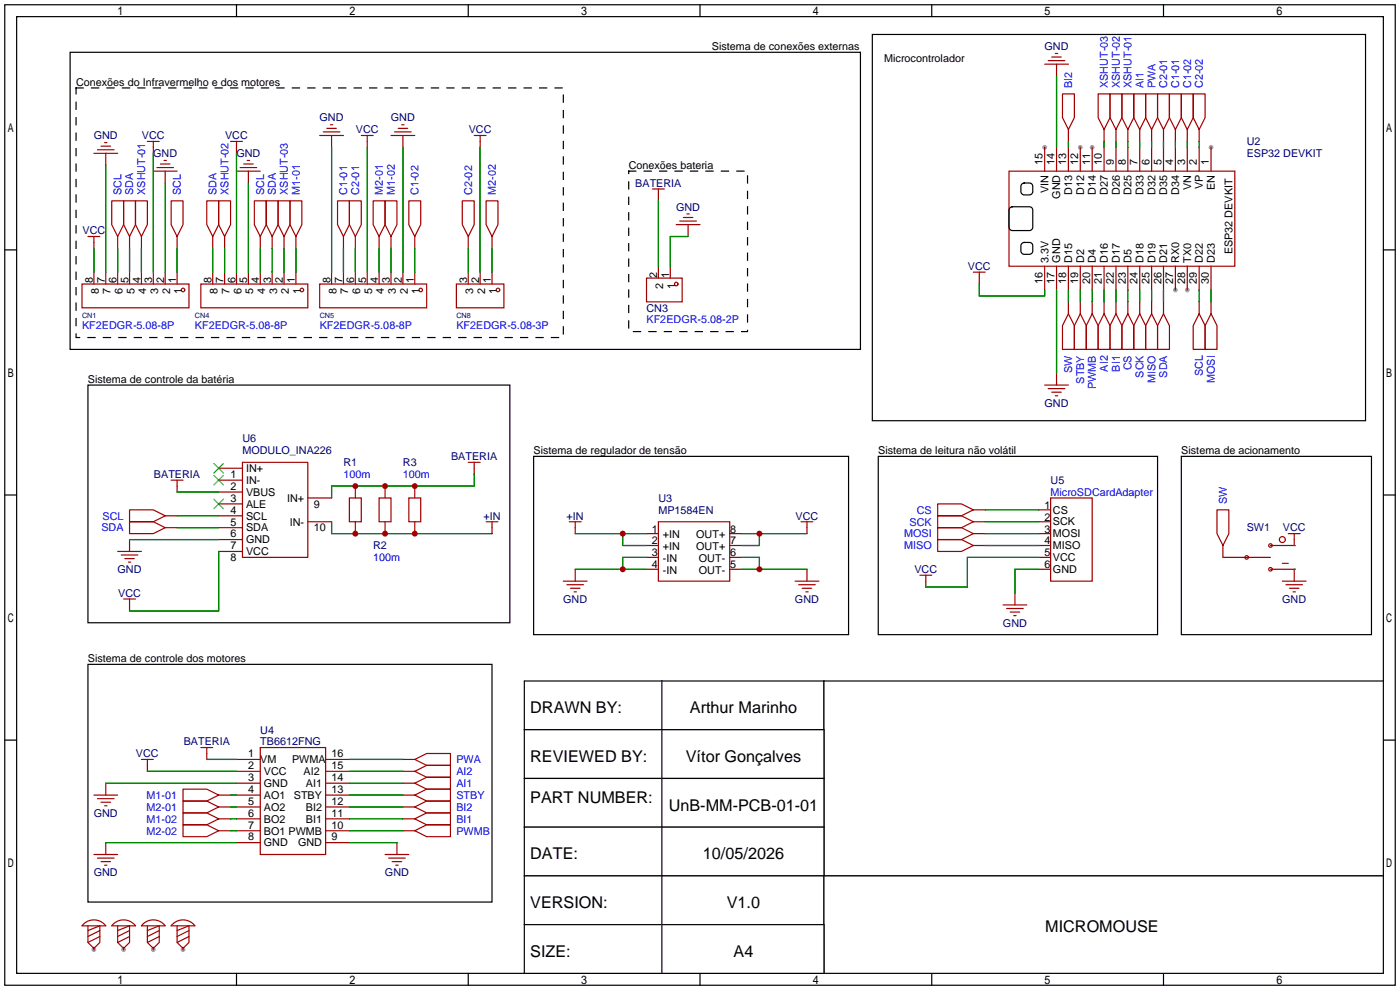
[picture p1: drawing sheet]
<svg xmlns="http://www.w3.org/2000/svg" width="299mm" height="212mm" viewBox="0 0 299 212" stroke-linecap="round" stroke-linejoin="round" font-family="sans-serif">
<g fill="#999">
<circle cx="258.8" cy="31.5" r=".51"/>
<circle cx="233.4" cy="31.5" r=".51"/>
<circle cx="230.9" cy="31.5" r=".51"/>
<circle cx="223.3" cy="31.5" r=".51"/>
<circle cx="251.2" cy="62" r=".51"/>
<circle cx="253.7" cy="62" r=".51"/>
<circle cx="20.1" cy="202.9" r=".51"/>
<circle cx="26.4" cy="202.9" r=".51"/>
<circle cx="32.8" cy="202.9" r=".51"/>
<circle cx="39.1" cy="202.9" r=".51"/>
</g>
<g fill="none" stroke="#000" stroke-width=".25">
<path d="M1 1h297.2v209.6h-297.2zM3.6 3.6h292.1v204.4h-292.1zM50.5 1v2.6M100.1 1v2.6M149.6 1v2.6M199.1 1v2.6M248.7 1v2.6M1 53.4h2.6M295.7 53.4h2.5M1 105.8h2.6M295.7 105.8h2.5M1 158.2h2.6"/>
<path d="M295.7 158.2h2.5M50.5 208v2.6M100.1 208v2.6M149.6 208v2.6M199.1 208v2.6M248.7 208v2.6"/>
</g>
<path d="M112.1 145.5h29.4v10.5h-29.4z" fill="#fff"/>
<path d="M112.1 145.5h29.4v10.5h-29.4z" fill="none" stroke="#000" stroke-width=".25"/>
<path d="M141.5 145.5h34.6v10.5h-34.6z" fill="#fff"/>
<path d="M141.5 145.5h34.6v10.5h-34.6z" fill="none" stroke="#000" stroke-width=".25"/>
<path d="M176.1 145.5h119.6v41.7h-119.6z" fill="#fff"/>
<path d="M176.1 145.5h119.6v41.7h-119.6z" fill="none" stroke="#000" stroke-width=".25"/>
<path d="M112.1 156h29.4v10.4h-29.4z" fill="#fff"/>
<path d="M112.1 156h29.4v10.4h-29.4z" fill="none" stroke="#000" stroke-width=".25"/>
<path d="M141.5 156h34.6v10.4h-34.6z" fill="#fff"/>
<path d="M141.5 156h34.6v10.4h-34.6z" fill="none" stroke="#000" stroke-width=".25"/>
<path d="M112.1 166.4h29.4v10.4h-29.4z" fill="#fff"/>
<path d="M112.1 166.4h29.4v10.4h-29.4z" fill="none" stroke="#000" stroke-width=".25"/>
<path d="M141.5 166.4h34.6v10.4h-34.6z" fill="#fff"/>
<path d="M141.5 166.4h34.6v10.4h-34.6z" fill="none" stroke="#000" stroke-width=".25"/>
<path d="M112.1 176.8h29.4v10.4h-29.4z" fill="#fff"/>
<path d="M112.1 176.8h29.4v10.4h-29.4z" fill="none" stroke="#000" stroke-width=".25"/>
<path d="M141.5 176.8h34.6v10.4h-34.6z" fill="#fff"/>
<path d="M141.5 176.8h34.6v10.4h-34.6z" fill="none" stroke="#000" stroke-width=".25"/>
<path d="M112.1 187.2h29.4v10.4h-29.4z" fill="#fff"/>
<path d="M112.1 187.2h29.4v10.4h-29.4z" fill="none" stroke="#000" stroke-width=".25"/>
<path d="M141.5 187.2h34.6v10.4h-34.6z" fill="#fff"/>
<path d="M141.5 187.2h34.6v10.4h-34.6z" fill="none" stroke="#000" stroke-width=".25"/>
<path d="M176.1 187.2h119.6v20.8h-119.6z" fill="#fff"/>
<path d="M176.1 187.2h119.6v20.8h-119.6z" fill="none" stroke="#000" stroke-width=".25"/>
<path d="M112.1 197.6h29.4v10.4h-29.4z" fill="#fff"/>
<path d="M112.1 197.6h29.4v10.4h-29.4z" fill="none" stroke="#000" stroke-width=".25"/>
<path d="M141.5 197.6h34.6v10.4h-34.6z" fill="#fff"/>
<path d="M15 11.2h168.9v63.5h-168.9zM186.4 7.4h105.4v82.5h-105.4zM218.4 39.3a2.16 2.16 0 0 1 1.9-.1l.2 .1a2.25 2.25 0 0 1 .2 1.9l-.2 .3a2.13 2.13 0 0 1-1.9 .1l-.2-.2a2.13 2.13 0 0 1-.1-1.9zM215.9 44.4l.4-.2h3.7a.7 .7 0 0 1 .7 .7v3.7a.75 .75 0 0 1-.7 .7h-3.7a.75 .75 0 0 1-.7-.7v-3.7zM218.4 52a2.16 2.16 0 0 1 1.9-.1l.2 .1a2.25 2.25 0 0 1 .2 1.9l-.2 .3a2.13 2.13 0 0 1-1.9 .1l-.2-.2a2.13 2.13 0 0 1-.1-1.9zM18.8 82.3h90.2v50.8h-90.2zM114 97.5h67.4v38.1h-67.4zM187.7 97.5h59.7v38.1h-59.7zM252.5 97.5h40.6v38.1h-40.6zM18.8 142h86.4v50.8h-86.4zM141.5 197.6h34.6v10.4h-34.6z" fill="none" stroke="#000" stroke-width=".25"/>
<g fill="none" stroke="#a10000" stroke-width=".25">
<path d="M223.3 13.7h5M224 13h3.6M224.8 12.2h2M225.6 11.4h.5M225.8 13.7v2.6M20.1 32.8h5M20.8 32h3.6M21.6 31.2h2M22.4 30.5h.5M22.6 32.8v2.5M31.5 30.2h2.5M32.8 30.2v2.6"/>
<path d="M32.8 36.6h5M33.5 35.8h3.6M34.3 35.1h2M35.1 34.3h.5M35.3 36.6v2.5M49.3 30.2h2.5M50.5 30.2v2.6M50.5 36.6h5.1M51.3 35.8h3.6M52.1 35.1h2M52.8 34.3h.5M53.1 36.6v2.5"/>
<path d="M68.3 29h5.1M69.1 28.2h3.5M69.8 27.4h2.1M70.6 26.7h.5M70.9 29v2.5M77.2 29h2.6M78.5 29v2.5M83.6 29h5M84.3 28.2h3.6M85.1 27.4h2M85.9 26.7h.5M86.1 29v2.5"/>
<path d="M101.3 29h2.6M102.6 29v2.5M215.6 36.6h48.3v20.3h-48.3zM223.3 31.5v5.1M225.8 31.5v5.1M227.1 20.1h2.5v5l-1.3 2.6-1.2-2.6zM228.3 27.7v2.5M228.3 31.5v5.1M230.9 31.5v5.1M233.4 31.5v5.1M234.7 20.1h2.5v5l-1.2 2.6-1.3-2.6zM236 27.7v2.5"/>
<path d="M236 31.5v5.1M237.2 20.1h2.6v5l-1.3 2.6-1.3-2.6zM238.5 27.7v2.5M238.5 31.5v5.1M239.8 20.1h2.5v5l-1.3 2.6-1.2-2.6zM241 27.7v2.5M241 31.5v5.1M242.3 20.1h2.6v5l-1.3 2.6-1.3-2.6zM243.6 27.7v2.5M243.6 31.5v5.1M244.9 20.1h2.5v5l-1.3 2.6-1.2-2.6zM246.1 27.7v2.5"/>
<path d="M246.1 31.5v5.1M247.4 20.1h2.5v5l-1.2 2.6-1.3-2.6zM248.7 27.7v2.5M248.7 31.5v5.1M249.9 20.1h2.6v5l-1.3 2.6-1.3-2.6zM251.2 27.7v2.5M251.2 31.5v5.1M252.5 20.1h2.5v5l-1.3 2.6-1.2-2.6zM253.7 27.7v2.5M253.7 31.5v5.1M255 20.1h2.6v5l-1.3 2.6-1.3-2.6zM256.3 27.7v2.5"/>
<path d="M256.3 31.5v5.1M258.8 31.5v5.1M18.8 50.5h2.5M20.1 50.5v2.6M20.1 58.2v2.5M22.6 58.2v2.5M23.9 42.9h2.5v5.1l-1.3 2.5-1.2-2.5zM25.1 50.5v2.6M25.1 58.2v2.5M26.4 42.9h2.6v5.1l-1.3 2.5-1.3-2.5zM27.7 50.5v2.6M27.7 58.2v2.5"/>
<path d="M29 42.9h2.5v5.1l-1.3 2.5-1.2-2.5zM30.2 50.5v2.6M30.2 58.2v2.5M32.8 58.2v2.5M35.3 58.2v2.5M36.6 42.9h2.5v5.1l-1.3 2.5-1.2-2.5zM37.8 50.5v2.6M37.8 58.2v2.5M44.2 42.9h2.5v5.1l-1.2 2.5-1.3-2.5zM45.5 50.5v2.6M45.5 58.2v2.5M46.7 42.9h2.6v5.1l-1.3 2.5-1.3-2.5z"/>
<path d="M48 50.5v2.6M48 58.2v2.5M50.5 58.2v2.5M53.1 58.2v2.5M54.4 42.9h2.5v5.1l-1.3 2.5-1.2-2.5zM55.6 50.5v2.6M55.6 58.2v2.5M56.9 42.9h2.5v5.1l-1.2 2.5-1.3-2.5zM58.2 50.5v2.6M58.2 58.2v2.5M59.4 42.9h2.6v5.1l-1.3 2.5-1.3-2.5zM60.7 50.5v2.6"/>
<path d="M60.7 58.2v2.5M62 42.9h2.5v5.1l-1.3 2.5-1.2-2.5zM63.2 50.5v2.6M63.2 58.2v2.5M70.9 58.2v2.5M72.1 42.9h2.6v5.1l-1.3 2.5-1.3-2.5zM73.4 50.5v2.6M73.4 58.2v2.5M74.7 42.9h2.5v5.1l-1.3 2.5-1.2-2.5zM75.9 50.5v2.6M75.9 58.2v2.5M78.5 58.2v2.5"/>
<path d="M79.8 42.9h2.5v5.1l-1.3 2.5-1.2-2.5zM81 50.5v2.6M81 58.2v2.5M82.3 42.9h2.5v5.1l-1.2 2.5-1.3-2.5zM83.6 50.5v2.6M83.6 58.2v2.5M86.1 58.2v2.5M87.4 42.9h2.5v5.1l-1.3 2.5-1.2-2.5zM88.6 50.5v2.6M88.6 58.2v2.5M98.8 42.9h2.5v5.1l-1.2 2.5-1.3-2.5zM100.1 50.5v2.6"/>
<path d="M100.1 58.2v2.5M102.6 58.2v2.5M103.9 42.9h2.5v5.1l-1.2 2.5-1.3-2.5zM105.2 50.5v2.6M105.2 58.2v2.5M138.2 59.4h7.6v5.1h-7.6zM139.4 40.4h2.6M140.7 40.4v2.5M140.7 56.9v2.5M143.3 56.9v2.5M144.5 48h5.1M145.3 47.2h3.5"/>
<path d="M146 46.5h2.1M146.8 45.7h.5M147.1 48v2.5M208 58.2h2.6M209.3 58.2v2.5M223.3 56.9v5.1M225.8 56.9v5.1M228.3 56.9v5.1M230.9 56.9v5.1M233.4 56.9v5.1M236 56.9v5.1M238.5 56.9v5.1"/>
<path d="M241 56.9v5.1M243.6 56.9v5.1M246.1 56.9v5.1M248.7 56.9v5.1M251.2 56.9v5.1M253.7 56.9v5.1M256.3 56.9v5.1M258.8 56.9v5.1M17.5 60.7h22.9v5.1h-22.9zM42.9 60.7h22.9v5.1h-22.9zM68.3 60.7h22.9v5.1h-22.9zM97.5 60.7h10.2v5.1h-10.2z"/>
<path d="M225.8 79.8v2.5M228.3 67.1l1.3 2.5v5.1h-2.5v-5.1zM228.3 64.5v2.6M230.9 67.1l1.3 2.5v5.1h-2.6v-5.1zM230.9 64.5v2.6M233.4 67.1l1.3 2.5v5.1h-2.5v-5.1zM233.4 64.5v2.6M236 67.1l1.2 2.5v5.1h-2.5v-5.1zM236 64.5v2.6M238.5 67.1l1.3 2.5v5.1h-2.6v-5.1zM238.5 64.5v2.6M241 67.1l1.3 2.5v5.1h-2.5v-5.1z"/>
<path d="M241 64.5v2.6M243.6 67.1l1.3 2.5v5.1h-2.6v-5.1zM243.6 64.5v2.6M246.1 67.1l1.3 2.5v5.1h-2.5v-5.1zM246.1 64.5v2.6M248.7 67.1l1.2 2.5v5.1h-2.5v-5.1zM248.7 64.5v2.6M256.3 67.1l1.3 2.5v5.1h-2.6v-5.1zM256.3 64.5v2.6M258.8 67.1l1.3 2.5v5.1h-2.5v-5.1zM258.8 64.5v2.6M51.8 98.8h14v20.3h-14z"/>
<path d="M100.1 98.8h2.5M101.3 98.8v2.5M223.3 82.3h5M224 83.1h3.6M224.8 83.8h2M225.6 84.6h.5M25.1 117.9h5.1M25.9 118.6h3.6M26.7 119.4h2M27.7 109h5.1l2.5 1.2-2.5 1.3h-5.1zM27.7 111.5h5.1l2.5 1.3-2.5 1.2h-5.1zM27.7 115.3v2.6"/>
<path d="M35.3 110.2h2.5M35.3 112.8h2.5M36.6 102.6h2.5M37.8 102.6v2.6M46.7 100.1h5.1M46.7 102.6h5.1M46.7 105.2h5.1M46.7 107.7h5.1M46.7 110.2h5.1M46.7 112.8h5.1M46.7 115.3h5.1M46.7 117.9h5.1"/>
<path d="M65.8 111.5h5.1M65.8 106.4h5.1M74.7 106.4h2.5v5.1h-2.5zM75.9 103.9v2.5M75.9 111.5v2.5M81 106.4h2.6v5.1h-2.6zM82.3 103.9v2.5M82.3 111.5v2.5M87.4 106.4h2.5v5.1h-2.5zM88.6 103.9v2.5M88.6 111.5v2.5M103.9 111.5h2.5"/>
<path d="M105.2 111.5v2.5M121.7 111.5h2.5M122.9 111.5v2.5M138.2 114h2.5M138.2 116.6h2.5M138.2 119.1h2.5M140.7 111.5h15.3v12.7h-15.3zM156 114h2.5M156 116.6h2.5M156 119.1h2.5M171.2 111.5h2.5M172.5 111.5v2.5"/>
<path d="M200.4 107.7h5.1l2.5 1.3-2.5 1.2h-5.1zM200.4 110.2h5.1l2.5 1.3-2.5 1.3h-5.1zM200.4 112.8h5.1l2.5 1.2-2.5 1.3h-5.1zM200.4 115.3h5.1l2.5 1.3-2.5 1.3h-5.1zM208 114h2.6M208 116.6h2.6M208 109h2.6M208 111.5h2.6M222 114h2.5M222 116.6h2.5M222 119.1h2.5M222 109h2.5"/>
<path d="M222 111.5h2.5M224.5 106.4h8.9v17.8h-8.9zM260.1 109h2.5v5l-1.2 2.6-1.3-2.6zM261.4 116.6v2.5h10.1M275.3 114h2.6M276.6 114v2.6h-5.1M26.4 128h2.6M27.4 120.1h.5M27.7 128v2.6M120.4 124.2h5.1M121.2 125h3.5M121.9 125.7h2.1"/>
<path d="M122.7 126.5h.5M122.9 121.7v2.5M138.2 121.7h2.5M156 121.7h2.5M169.9 124.2h5.1M170.7 125h3.5M171.4 125.7h2.1M172.2 126.5h.5M172.5 121.7v2.5M196.6 122.9h2.5M197.9 122.9v2.6M214.4 129.3h5.1"/>
<path d="M215.1 130h3.6M215.9 130.8h2M216.7 131.6h.5M216.9 126.7v2.6M222 121.7h2.5M271.5 121.7h5.1v2.5M274.1 124.2h5M274.1 120.4h1.2M274.8 125h3.6M275.6 125.7h2M276.4 126.5h.5M42.9 159.8h2.6"/>
<path d="M44.2 159.8v2.5M55.6 159.8h14v22.8h-14zM20.1 169.9h5M20.8 170.7h3.6M21.6 171.5h2M22.4 172.2h.5M22.6 167.4v2.5M30.2 162.3h2.6M31.5 162.3v2.5M39.1 168.7h5.1l2.5 1.2-2.5 1.3h-5.1zM39.1 171.2h5.1l2.5 1.3-2.5 1.2h-5.1zM39.1 173.7h5.1l2.5 1.3-2.5 1.3h-5.1z"/>
<path d="M39.1 176.3h5.1l2.5 1.2-2.5 1.3h-5.1zM46.7 177.5h2.6M46.7 175h2.6M46.7 172.5h2.6M46.7 169.9h2.6M50.5 177.5h5.1M50.5 175h5.1M50.5 172.5h5.1M50.5 169.9h5.1M50.5 167.4h5.1M50.5 164.8h5.1M50.5 162.3h5.1"/>
<path d="M69.6 177.5h5.1M69.6 175h5.1M69.6 172.5h5.1M69.6 169.9h5.1M69.6 167.4h5.1M69.6 164.8h5.1M69.6 162.3h5.1M86.1 177.5h2.5M86.1 175h2.5M86.1 172.5h2.5M86.1 169.9h2.5M86.1 167.4h2.5"/>
<path d="M86.1 164.8h2.5M86.1 162.3h2.5M88.6 162.3l2.6-1.3h5.1v2.6h-5.1zM88.6 164.8l2.6-1.2h5.1v2.5h-5.1zM88.6 167.4l2.6-1.3h5.1v2.6h-5.1zM88.6 177.5l2.6-1.2h5.1v2.5h-5.1zM88.6 172.5l2.6-1.3h5.1v2.5h-5.1zM88.6 175l2.6-1.3h5.1v2.6h-5.1zM88.6 169.9l2.6-1.2h5.1v2.5h-5.1zM18 197.4a3.2 3.2 0 0 1 4.6 .5h-5.1zM18.8 197.9v3.5l1.3 1.3 1.2-1.3v-3.5l-2.5 1M20.1 182.6h5"/>
<path d="M20.8 183.4h3.6M21.3 198.9l-2.5 1.3M21.6 184.2h2M22.4 184.9h.5M22.6 180.1v2.5M24.3 197.4a3.2 3.2 0 0 1 4.7 .5h-5.1zM25.1 197.9v3.5l1.3 1.3 1.3-1.3v-3.5l-2.6 1M27.7 198.9l-2.6 1.3M30.7 197.4a3.2 3.2 0 0 1 4.6 .5h-5.1zM31.5 197.9v3.5l1.3 1.3 1.2-1.3v-3.5l-2.5 1M34 198.9l-2.5 1.3M37 197.4a3.2 3.2 0 0 1 4.7 .5h-5.1z"/>
<path d="M37.8 197.9v3.5l1.3 1.3 1.3-1.3v-3.5l-2.6 1M40.4 198.9l-2.6 1.3M50.5 180.1h5.1M69.6 180.1h5.1M82.3 182.6h5.1M83.1 183.4h3.5M83.8 184.2h2.1M84.6 184.9h.5M84.8 180.1v2.5M20.1 202.4v.5M21.3 200.2l-2.5 1.2M26.4 202.4v.5"/>
<path d="M27.7 200.2l-2.6 1.2M32.8 202.4v.5M34 200.2l-2.5 1.2M39.1 202.4v.5M40.4 200.2l-2.6 1.2"/>
<circle cx="39.1" cy="62" r=".38"/>
<circle cx="64.5" cy="62" r=".38"/>
<circle cx="89.9" cy="62" r=".38"/>
<circle cx="106.4" cy="62" r=".38"/>
<circle cx="144.5" cy="60.7" r=".38"/>
<circle cx="266.4" cy="119.1" r=".38"/>
<circle cx="271.5" cy="116.6" r=".38"/>
<circle cx="274.1" cy="115.3" r=".63"/>
<circle cx="271.5" cy="121.7" r=".38"/>
</g>
<g fill="none" stroke="#008700" stroke-width=".25">
<path d="M225.8 16.3v15.2M22.6 35.3v22.9M32.8 32.8v25.4M35.3 39.1v19.1M50.5 32.8v25.4M53.1 39.1v19.1M70.9 31.5v26.7M78.5 31.5v26.7M86.1 31.5v26.7M102.6 31.5v26.7M228.3 30.2v1.3M236 30.2v1.3"/>
<path d="M238.5 30.2v1.3M241 30.2v1.3M243.6 30.2v1.3M246.1 30.2v1.3M248.7 30.2v1.3M251.2 30.2v1.3M253.7 30.2v1.3M256.3 30.2v1.3M20.1 53.1v5.1M25.1 53.1v5.1M27.7 53.1v5.1M30.2 53.1v5.1"/>
<path d="M37.8 53.1v5.1M45.5 53.1v5.1M48 53.1v5.1M55.6 53.1v5.1M58.2 53.1v5.1M60.7 53.1v5.1M63.2 53.1v5.1M73.4 53.1v5.1M75.9 53.1v5.1M81 53.1v5.1M83.6 53.1v5.1M88.6 53.1v5.1"/>
<path d="M100.1 53.1v5.1M105.2 53.1v5.1M140.7 42.9v14M147.1 50.5h-3.8v6.4M209.3 60.7v2.5h14v-1.2M225.8 62v17.8M228.3 62v2.5M230.9 62v2.5M233.4 62v2.5M236 62v2.5M238.5 62v2.5M241 62v2.5"/>
<path d="M243.6 62v2.5M246.1 62v2.5M248.7 62v2.5M256.3 62v2.5M258.8 62v2.5M27.7 115.3h19M37.8 110.2h8.9M37.8 112.8h8.9M37.8 105.2h8.9M46.7 117.9v12.7h-19M70.9 111.5v2.5h34.3M101.3 101.3v2.6h-30.4v2.5"/>
<path d="M122.9 114h15.3M133.1 114v2.6h5.1M138.2 119.1h-5.1v2.6M158.5 119.1h3.8v2.6M158.5 114h14M162.3 114v2.6h-3.8M210.6 109h11.4M210.6 111.5h11.4M210.6 114h11.4M210.6 116.6h11.4M222 119.1h-15.2v6.4h-8.9M261.4 119.1h.1"/>
<path d="M276.6 116.6h.1M122.9 121.7h15.3M158.5 121.7h14M222 121.7h-5.1v5M276.6 121.7h.1M22.6 167.4h27.9M31.5 164.8h19M44.2 162.3h6.3M49.3 172.5h1.2M49.3 175h1.2M49.3 177.5h1.2M49.3 169.9h1.2"/>
<path d="M74.7 167.4h11.4M74.7 164.8h11.4M74.7 162.3h11.4M74.7 172.5h11.4M74.7 175h11.4M74.7 177.5h11.4M74.7 169.9h11.4M22.6 180.1h27.9M74.7 180.1h10.1"/>
</g>
<path d="M45.7 99.1l2.1 2M47.8 99.1l-2.1 2M45.7 101.6l2.1 2M45.7 106.7l2.1 2M47.8 101.6l-2.1 2M47.8 106.7l-2.1 2" fill="none" stroke="#3c3" stroke-width=".25"/>
<path d="M16.3 18.8h104.1v53.3h-104.1zM134.4 36.6h25.4v34.3h-25.4z" fill="none" stroke="#000" stroke-width=".25" stroke-dasharray="1.5 1.8"/>
<g fill="#c00">
<circle cx="82.3" cy="103.9" r=".63"/>
<circle cx="88.6" cy="103.9" r=".63"/>
<circle cx="75.9" cy="103.9" r=".63"/>
<circle cx="75.9" cy="114" r=".63"/>
<circle cx="82.3" cy="114" r=".63"/>
<circle cx="88.6" cy="114" r=".63"/>
<circle cx="133.1" cy="114" r=".63"/>
<circle cx="133.1" cy="121.7" r=".63"/>
<circle cx="162.3" cy="121.7" r=".63"/>
<circle cx="162.3" cy="114" r=".63"/>
</g>
<g font-size="3.5">
<text x="113.3" y="152.4">DRAWN BY:</text>
<text x="147.5" y="152.4">Arthur Marinho</text>
<text x="113.3" y="162.8">REVIEWED BY:</text>
<text x="146.6" y="162.8">Vítor Gonçalves</text>
<text x="113.3" y="171.5">PART NUMBER:</text>
<text x="142.9" y="173.3">UnB-MM-PCB-01-01</text>
<text x="113.3" y="183.7">DATE:</text>
<text x="150.2" y="183.7">10/05/2026</text>
<text x="113.3" y="194.1">VERSION:</text>
<text x="155.3" y="194.1">V1.0</text>
<text x="223.4" y="199.3">MICROMOUSE</text>
<text x="113.3" y="204.5">SIZE:</text>
<text x="156.8" y="204.5">A4</text>
</g>
<g font-size="2.3">
<text x="152.1" y="10.7">Sistema de conexões externas</text>
<text x="189" y="13.3">Microcontrolador</text>
<text x="16.3" y="18.3">Conexões do Infravermelho e dos motores</text>
<text x="222.8" y="35.3" transform="rotate(-90 222.8 35.3)">15</text>
<text x="225.3" y="35.3" transform="rotate(-90 225.3 35.3)">14</text>
<text x="227.9" y="35.3" transform="rotate(-90 227.9 35.3)">13</text>
<text x="230.4" y="35.3" transform="rotate(-90 230.4 35.3)">12</text>
<text x="233" y="35.3" transform="rotate(-90 233 35.3)">11</text>
<text x="235.5" y="35.3" transform="rotate(-90 235.5 35.3)">10</text>
<text x="238" y="35.3" transform="rotate(-90 238 35.3)">9</text>
<text x="240.6" y="35.3" transform="rotate(-90 240.6 35.3)">8</text>
<text x="243.1" y="35.3" transform="rotate(-90 243.1 35.3)">7</text>
<text x="245.7" y="35.3" transform="rotate(-90 245.7 35.3)">6</text>
<text x="248.2" y="35.3" transform="rotate(-90 248.2 35.3)">5</text>
<text x="250.7" y="35.3" transform="rotate(-90 250.7 35.3)">4</text>
<text x="253.3" y="35.3" transform="rotate(-90 253.3 35.3)">3</text>
<text x="255.8" y="35.3" transform="rotate(-90 255.8 35.3)">2</text>
<text x="258.4" y="35.3" transform="rotate(-90 258.4 35.3)">1</text>
<text x="134.4" y="36.1">Conexões bateria</text>
<text x="224.1" y="41.2" transform="rotate(-90 224.1 41.2)">VIN</text>
<text x="229.2" y="41.6" transform="rotate(-90 229.2 41.6)">D13</text>
<text x="231.7" y="41.6" transform="rotate(-90 231.7 41.6)">D12</text>
<text x="234.2" y="41.6" transform="rotate(-90 234.2 41.6)">D14</text>
<text x="236.8" y="41.6" transform="rotate(-90 236.8 41.6)">D27</text>
<text x="239.3" y="41.6" transform="rotate(-90 239.3 41.6)">D26</text>
<text x="241.9" y="41.6" transform="rotate(-90 241.9 41.6)">D25</text>
<text x="244.4" y="41.6" transform="rotate(-90 244.4 41.6)">D33</text>
<text x="246.9" y="41.6" transform="rotate(-90 246.9 41.6)">D32</text>
<text x="249.5" y="41.6" transform="rotate(-90 249.5 41.6)">D35</text>
<text x="252" y="41.6" transform="rotate(-90 252 41.6)">D34</text>
<text x="254.6" y="40.5" transform="rotate(-90 254.6 40.5)">VN</text>
<text x="257.1" y="40.4" transform="rotate(-90 257.1 40.4)">VP</text>
<text x="259.6" y="40.5" transform="rotate(-90 259.6 40.5)">EN</text>
<text x="226.6" y="42.5" transform="rotate(-90 226.6 42.5)">GND</text>
<text x="140.5" y="59.3" transform="rotate(-90 140.5 59.3)">2</text>
<text x="143" y="59.3" transform="rotate(-90 143 59.3)">1</text>
<text x="224.1" y="56.1" transform="rotate(-90 224.1 56.1)">3.3V</text>
<text x="226.6" y="56.1" transform="rotate(-90 226.6 56.1)">GND</text>
<text x="229.2" y="56.1" transform="rotate(-90 229.2 56.1)">D15</text>
<text x="231.7" y="56.1" transform="rotate(-90 231.7 56.1)">D2</text>
<text x="234.2" y="56.1" transform="rotate(-90 234.2 56.1)">D4</text>
<text x="236.8" y="56.1" transform="rotate(-90 236.8 56.1)">D16</text>
<text x="239.3" y="56.1" transform="rotate(-90 239.3 56.1)">D17</text>
<text x="241.9" y="56.1" transform="rotate(-90 241.9 56.1)">D5</text>
<text x="244.4" y="56.1" transform="rotate(-90 244.4 56.1)">D18</text>
<text x="246.9" y="56.1" transform="rotate(-90 246.9 56.1)">D19</text>
<text x="249.5" y="56.1" transform="rotate(-90 249.5 56.1)">D21</text>
<text x="252" y="56.1" transform="rotate(-90 252 56.1)">RX0</text>
<text x="254.6" y="56.1" transform="rotate(-90 254.6 56.1)">TX0</text>
<text x="257.1" y="56.1" transform="rotate(-90 257.1 56.1)">D22</text>
<text x="259.6" y="56.1" transform="rotate(-90 259.6 56.1)">D23</text>
<text x="263.4" y="54.4" transform="rotate(-90 263.4 54.4)">ESP32 DEVKIT</text>
<text x="19.8" y="60.6" transform="rotate(-90 19.8 60.6)">8</text>
<text x="21.1" y="62.9" transform="rotate(-90 21.1 62.9)">8</text>
<text x="22.4" y="60.6" transform="rotate(-90 22.4 60.6)">7</text>
<text x="23.6" y="62.9" transform="rotate(-90 23.6 62.9)">7</text>
<text x="24.9" y="60.6" transform="rotate(-90 24.9 60.6)">6</text>
<text x="26.2" y="62.9" transform="rotate(-90 26.2 62.9)">6</text>
<text x="27.5" y="60.6" transform="rotate(-90 27.5 60.6)">5</text>
<text x="28.7" y="62.9" transform="rotate(-90 28.7 62.9)">5</text>
<text x="30" y="60.6" transform="rotate(-90 30 60.6)">4</text>
<text x="31.3" y="62.9" transform="rotate(-90 31.3 62.9)">4</text>
<text x="32.5" y="60.6" transform="rotate(-90 32.5 60.6)">3</text>
<text x="33.8" y="62.9" transform="rotate(-90 33.8 62.9)">3</text>
<text x="35.1" y="60.6" transform="rotate(-90 35.1 60.6)">2</text>
<text x="36.3" y="62.9" transform="rotate(-90 36.3 62.9)">2</text>
<text x="37.6" y="60.6" transform="rotate(-90 37.6 60.6)">1</text>
<text x="38.9" y="62.9" transform="rotate(-90 38.9 62.9)">1</text>
<text x="45.2" y="60.6" transform="rotate(-90 45.2 60.6)">8</text>
<text x="46.5" y="62.9" transform="rotate(-90 46.5 62.9)">8</text>
<text x="47.8" y="60.6" transform="rotate(-90 47.8 60.6)">7</text>
<text x="49" y="62.9" transform="rotate(-90 49 62.9)">7</text>
<text x="50.3" y="60.6" transform="rotate(-90 50.3 60.6)">6</text>
<text x="51.6" y="62.9" transform="rotate(-90 51.6 62.9)">6</text>
<text x="52.9" y="60.6" transform="rotate(-90 52.9 60.6)">5</text>
<text x="54.1" y="62.9" transform="rotate(-90 54.1 62.9)">5</text>
<text x="55.4" y="60.6" transform="rotate(-90 55.4 60.6)">4</text>
<text x="56.7" y="62.9" transform="rotate(-90 56.7 62.9)">4</text>
<text x="57.9" y="60.6" transform="rotate(-90 57.9 60.6)">3</text>
<text x="59.2" y="62.9" transform="rotate(-90 59.2 62.9)">3</text>
<text x="60.5" y="60.6" transform="rotate(-90 60.5 60.6)">2</text>
<text x="61.7" y="62.9" transform="rotate(-90 61.7 62.9)">2</text>
<text x="63" y="60.6" transform="rotate(-90 63 60.6)">1</text>
<text x="64.3" y="62.9" transform="rotate(-90 64.3 62.9)">1</text>
<text x="70.6" y="60.6" transform="rotate(-90 70.6 60.6)">8</text>
<text x="71.9" y="62.9" transform="rotate(-90 71.9 62.9)">8</text>
<text x="73.2" y="60.6" transform="rotate(-90 73.2 60.6)">7</text>
<text x="74.4" y="62.9" transform="rotate(-90 74.4 62.9)">7</text>
<text x="75.7" y="60.6" transform="rotate(-90 75.7 60.6)">6</text>
<text x="77" y="62.9" transform="rotate(-90 77 62.9)">6</text>
<text x="78.3" y="60.6" transform="rotate(-90 78.3 60.6)">5</text>
<text x="79.5" y="62.9" transform="rotate(-90 79.5 62.9)">5</text>
<text x="80.8" y="60.6" transform="rotate(-90 80.8 60.6)">4</text>
<text x="82.1" y="62.9" transform="rotate(-90 82.1 62.9)">4</text>
<text x="83.3" y="60.6" transform="rotate(-90 83.3 60.6)">3</text>
<text x="84.6" y="62.9" transform="rotate(-90 84.6 62.9)">3</text>
<text x="85.9" y="60.6" transform="rotate(-90 85.9 60.6)">2</text>
<text x="87.1" y="62.9" transform="rotate(-90 87.1 62.9)">2</text>
<text x="88.4" y="60.6" transform="rotate(-90 88.4 60.6)">1</text>
<text x="89.7" y="62.9" transform="rotate(-90 89.7 62.9)">1</text>
<text x="99.8" y="60.6" transform="rotate(-90 99.8 60.6)">3</text>
<text x="101.1" y="62.9" transform="rotate(-90 101.1 62.9)">3</text>
<text x="102.4" y="60.6" transform="rotate(-90 102.4 60.6)">2</text>
<text x="103.7" y="62.9" transform="rotate(-90 103.7 62.9)">2</text>
<text x="104.9" y="60.6" transform="rotate(-90 104.9 60.6)">1</text>
<text x="106.2" y="62.9" transform="rotate(-90 106.2 62.9)">1</text>
<text x="141.8" y="61.7" transform="rotate(-90 141.8 61.7)">2</text>
<text x="144.3" y="61.7" transform="rotate(-90 144.3 61.7)">1</text>
<text x="222.8" y="60.7" transform="rotate(-90 222.8 60.7)">16</text>
<text x="225.3" y="60.7" transform="rotate(-90 225.3 60.7)">17</text>
<text x="227.9" y="60.7" transform="rotate(-90 227.9 60.7)">18</text>
<text x="230.4" y="60.7" transform="rotate(-90 230.4 60.7)">19</text>
<text x="233" y="60.7" transform="rotate(-90 233 60.7)">20</text>
<text x="235.5" y="60.7" transform="rotate(-90 235.5 60.7)">21</text>
<text x="238" y="60.7" transform="rotate(-90 238 60.7)">22</text>
<text x="240.6" y="60.7" transform="rotate(-90 240.6 60.7)">23</text>
<text x="243.1" y="60.7" transform="rotate(-90 243.1 60.7)">24</text>
<text x="245.7" y="60.7" transform="rotate(-90 245.7 60.7)">25</text>
<text x="248.2" y="60.7" transform="rotate(-90 248.2 60.7)">26</text>
<text x="250.7" y="60.7" transform="rotate(-90 250.7 60.7)">27</text>
<text x="253.3" y="60.7" transform="rotate(-90 253.3 60.7)">28</text>
<text x="255.8" y="60.7" transform="rotate(-90 255.8 60.7)">29</text>
<text x="258.4" y="60.7" transform="rotate(-90 258.4 60.7)">30</text>
<text x="18.8" y="81.8">Sistema de controle da batéria</text>
<text x="52.6" y="100.9">IN+</text>
<text x="114" y="97.1">Sistema de regulador de tensão</text>
<text x="187.7" y="97.1">Sistema de leitura não volátil</text>
<text x="252.5" y="97.1">Sistema de acionamento</text>
<text x="49.3" y="102.2">1</text>
<text x="49.3" y="104.7">2</text>
<text x="49.3" y="107.2">3</text>
<text x="52.6" y="103.4">IN-</text>
<text x="52.6" y="106">VBUS</text>
<text x="61.4" y="107.2">IN+</text>
<text x="49.3" y="109.8">4</text>
<text x="49.3" y="112.3">5</text>
<text x="52.6" y="108.5">ALE</text>
<text x="52.6" y="111">SCL</text>
<text x="52.6" y="113.6">SDA</text>
<text x="61.9" y="112.3">IN-</text>
<text x="67.1" y="108.5">9</text>
<text x="67.1" y="113.6">10</text>
<text x="139.3" y="113.8">1</text>
<text x="156.1" y="113.8">8</text>
<text x="223.3" y="108.7">1</text>
<text x="223.3" y="111.3">2</text>
<text x="223.3" y="113.8">3</text>
<text x="225" y="109.8">CS</text>
<text x="225" y="112.3">SCK</text>
<text x="49.3" y="114.9">6</text>
<text x="49.3" y="117.4">7</text>
<text x="49.3" y="119.9">8</text>
<text x="52.6" y="116.1">GND</text>
<text x="52.6" y="118.7">VCC</text>
<text x="139.3" y="116.4">2</text>
<text x="139.3" y="118.9">3</text>
<text x="141.7" y="115.1">+IN</text>
<text x="141.7" y="117.6">+IN</text>
<text x="148.8" y="117.6">OUT+</text>
<text x="148.8" y="115.1">OUT+</text>
<text x="156.1" y="118.9">6</text>
<text x="156.1" y="116.4">7</text>
<text x="223.3" y="116.4">4</text>
<text x="223.3" y="118.9">5</text>
<text x="225" y="114.8">MOSI</text>
<text x="225" y="117.4">MISO</text>
<text x="225" y="119.9">VCC</text>
<text x="139.3" y="121.4">4</text>
<text x="141.7" y="120.2">-IN</text>
<text x="141.7" y="122.7">-IN</text>
<text x="149.4" y="122.7">OUT-</text>
<text x="149.4" y="120.2">OUT-</text>
<text x="156.1" y="121.4">5</text>
<text x="223.3" y="121.4">6</text>
<text x="225" y="122.5">GND</text>
<text x="18.8" y="141.5">Sistema de controle dos motores</text>
<text x="53.1" y="161.8">1</text>
<text x="70.9" y="161.8">16</text>
<text x="53.1" y="166.9">3</text>
<text x="53.1" y="164.4">2</text>
<text x="55.6" y="163.1">VM</text>
<text x="56.4" y="165.7">VCC</text>
<text x="62.4" y="163.1">PWMA</text>
<text x="64.9" y="165.7">AI2</text>
<text x="70.9" y="166.9">14</text>
<text x="70.9" y="164.4">15</text>
<text x="53.1" y="172">5</text>
<text x="53.1" y="169.5">4</text>
<text x="56.4" y="173.3">AO2</text>
<text x="56.4" y="170.7">AO1</text>
<text x="56.4" y="168.2">GND</text>
<text x="62.8" y="170.7">STBY</text>
<text x="65.4" y="173.3">BI2</text>
<text x="65.4" y="168.2">AI1</text>
<text x="70.9" y="172">12</text>
<text x="70.9" y="169.5">13</text>
<text x="53.1" y="179.6">8</text>
<text x="53.1" y="177.1">7</text>
<text x="53.1" y="174.5">6</text>
<text x="56.4" y="178.4">BO1 PWMB</text>
<text x="56.4" y="175.8">BO2</text>
<text x="65.4" y="175.8">BI1</text>
<text x="70.9" y="179.6">9</text>
<text x="70.9" y="177.1">10</text>
<text x="70.9" y="174.5">11</text>
<text x="56.4" y="180.9">GND</text>
<text x="63.7" y="180.9">GND</text>
</g>
<g font-size="2.3" fill="#000080">
<text x="223.2" y="10.7">GND</text>
<text x="20" y="29.8">GND</text>
<text x="30.3" y="29.8">VCC</text>
<text x="48.1" y="29.8">VCC</text>
<text x="68.3" y="26">GND</text>
<text x="76" y="28.5">VCC</text>
<text x="83.5" y="26">GND</text>
<text x="100.2" y="28.5">VCC</text>
<text x="32.7" y="33.6">GND</text>
<text x="50.5" y="33.6">GND</text>
<text x="266.4" y="33.6">ESP32 DEVKIT</text>
<text x="266.4" y="31">U2</text>
<text x="135.8" y="39.9">BATERIA</text>
<text x="144.5" y="45">GND</text>
<text x="17.6" y="50.1">VCC</text>
<text x="206.9" y="57.7">VCC</text>
<text x="138.2" y="66.6">CN3</text>
<text x="223.2" y="86.9">GND</text>
<text x="51.8" y="94.5">U6</text>
<text x="51.8" y="97.1">MODULO_INA226</text>
<text x="73.4" y="99.6">R1</text>
<text x="86.1" y="99.6">R3</text>
<text x="96.4" y="98.3">BATERIA</text>
<text x="32.9" y="102.2">BATERIA</text>
<text x="140.7" y="107.2">U3</text>
<text x="224.5" y="103.4">U5</text>
<text x="103.3" y="111">+IN</text>
<text x="121.1" y="111">+IN</text>
<text x="140.7" y="109.8">MP1584EN</text>
<text x="170" y="111">VCC</text>
<text x="266.4" y="113.6">SW1</text>
<text x="274.2" y="113.6">VCC</text>
<text x="79.8" y="117.4">R2</text>
<text x="25.1" y="122.5">GND</text>
<text x="195.4" y="122.5">VCC</text>
<text x="25.2" y="127.6">VCC</text>
<text x="120.4" y="128.8">GND</text>
<text x="169.9" y="128.8">GND</text>
<text x="274" y="128.8">GND</text>
<text x="214.4" y="133.9">GND</text>
<text x="29.1" y="161.8">VCC</text>
<text x="39.3" y="159.3">BATERIA</text>
<text x="55.6" y="156.8">U4</text>
<text x="55.6" y="159.3">TB6612FNG</text>
<text x="20" y="174.5">GND</text>
<text x="20" y="187.2">GND</text>
<text x="82.3" y="187.2">GND</text>
</g>
<g font-size="2.3" fill="#00f">
<text x="229.2" y="18.8" transform="rotate(-90 229.2 18.8)">BI2</text>
<text x="236.8" y="18.8" transform="rotate(-90 236.8 18.8)">XSHUT-03</text>
<text x="239.3" y="18.8" transform="rotate(-90 239.3 18.8)">XSHUT-02</text>
<text x="241.9" y="18.8" transform="rotate(-90 241.9 18.8)">XSHUT-01</text>
<text x="244.4" y="18.8" transform="rotate(-90 244.4 18.8)">AI1</text>
<text x="246.9" y="18.8" transform="rotate(-90 246.9 18.8)">PWA</text>
<text x="249.5" y="18.8" transform="rotate(-90 249.5 18.8)">C2-01</text>
<text x="252" y="18.8" transform="rotate(-90 252 18.8)">C1-01</text>
<text x="254.6" y="18.8" transform="rotate(-90 254.6 18.8)">C1-02</text>
<text x="257.1" y="18.8" transform="rotate(-90 257.1 18.8)">C2-02</text>
<text x="26" y="41.7" transform="rotate(-90 26 41.7)">SCL</text>
<text x="28.5" y="41.7" transform="rotate(-90 28.5 41.7)">SDA</text>
<text x="31" y="41.7" transform="rotate(-90 31 41.7)">XSHUT-01</text>
<text x="38.7" y="41.7" transform="rotate(-90 38.7 41.7)">SCL</text>
<text x="46.3" y="41.7" transform="rotate(-90 46.3 41.7)">SDA</text>
<text x="48.8" y="41.7" transform="rotate(-90 48.8 41.7)">XSHUT-02</text>
<text x="56.4" y="41.7" transform="rotate(-90 56.4 41.7)">SCL</text>
<text x="59" y="41.7" transform="rotate(-90 59 41.7)">SDA</text>
<text x="61.5" y="41.7" transform="rotate(-90 61.5 41.7)">XSHUT-03</text>
<text x="64.1" y="41.7" transform="rotate(-90 64.1 41.7)">M1-01</text>
<text x="74.2" y="41.7" transform="rotate(-90 74.2 41.7)">C1-01</text>
<text x="76.8" y="41.7" transform="rotate(-90 76.8 41.7)">C2-01</text>
<text x="81.8" y="41.7" transform="rotate(-90 81.8 41.7)">M2-01</text>
<text x="84.4" y="41.7" transform="rotate(-90 84.4 41.7)">M1-02</text>
<text x="89.5" y="41.7" transform="rotate(-90 89.5 41.7)">C1-02</text>
<text x="100.9" y="41.7" transform="rotate(-90 100.9 41.7)">C2-02</text>
<text x="106" y="41.7" transform="rotate(-90 106 41.7)">M2-02</text>
<text x="17.5" y="70.4">KF2EDGR-5.08-8P</text>
<text x="41.7" y="70.4">KF2EDGR-5.08-8P</text>
<text x="68.3" y="70.4">KF2EDGR-5.08-8P</text>
<text x="97.5" y="70.4">KF2EDGR-5.08-3P</text>
<text x="138.2" y="69.1">KF2EDGR-5.08-2P</text>
<text x="229.2" y="79.7" transform="rotate(-90 229.2 79.7)">SW</text>
<text x="231.7" y="82" transform="rotate(-90 231.7 82)">STBY</text>
<text x="234.2" y="83.1" transform="rotate(-90 234.2 83.1)">PWMB</text>
<text x="236.8" y="79.4" transform="rotate(-90 236.8 79.4)">AI2</text>
<text x="239.3" y="79.4" transform="rotate(-90 239.3 79.4)">BI1</text>
<text x="241.9" y="79.2" transform="rotate(-90 241.9 79.2)">CS</text>
<text x="244.4" y="80.7" transform="rotate(-90 244.4 80.7)">SCK</text>
<text x="246.9" y="81.8" transform="rotate(-90 246.9 81.8)">MISO</text>
<text x="249.5" y="80.7" transform="rotate(-90 249.5 80.7)">SDA</text>
<text x="257.1" y="80.4" transform="rotate(-90 257.1 80.4)">SCL</text>
<text x="259.6" y="81.8" transform="rotate(-90 259.6 81.8)">MOSI</text>
<text x="73.4" y="102.2">100m</text>
<text x="86.1" y="102.2">100m</text>
<text x="224.5" y="106">MicroSDCardAdapter</text>
<text x="262.2" y="107.7" transform="rotate(-90 262.2 107.7)">SW</text>
<text x="21.7" y="113.6">SDA</text>
<text x="21.9" y="111">SCL</text>
<text x="194.4" y="112.3">SCK</text>
<text x="195.9" y="109.8">CS</text>
<text x="79.8" y="119.9">100m</text>
<text x="193.2" y="114.9">MOSI</text>
<text x="193.2" y="117.4">MISO</text>
<text x="97.5" y="163.1">PWA</text>
<text x="97.5" y="165.7">AI2</text>
<text x="31.3" y="170.7">M1-01</text>
<text x="31.3" y="173.3">M2-01</text>
<text x="97.5" y="168.2">AI1</text>
<text x="97.5" y="173.3">BI2</text>
<text x="97.5" y="170.7">STBY</text>
<text x="31.3" y="175.8">M1-02</text>
<text x="31.3" y="178.4">M2-02</text>
<text x="97.5" y="178.4">PWMB</text>
<text x="97.5" y="175.8">BI1</text>
</g>
<g font-size="1.6" fill="#000080">
<text x="17.5" y="68">CN1</text>
<text x="41.7" y="68">CN4</text>
<text x="68.3" y="68">CN5</text>
<text x="97.5" y="68">CN8</text>
</g>
</svg>
